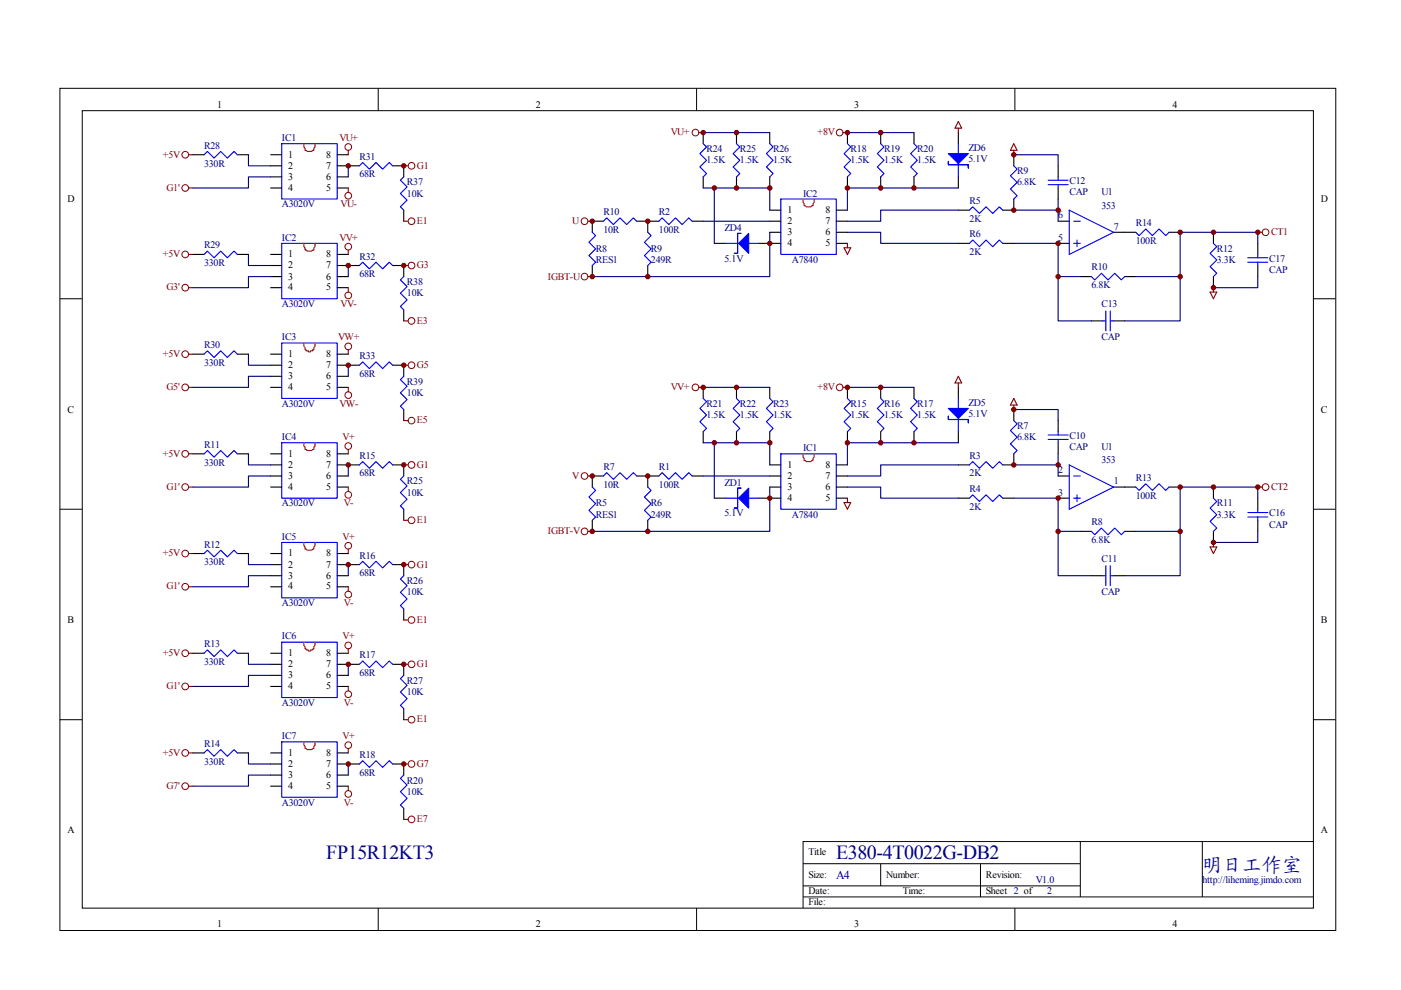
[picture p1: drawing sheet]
<svg xmlns="http://www.w3.org/2000/svg" width="297mm" height="210mm" viewBox="0 0 297 210" stroke-linecap="round" stroke-linejoin="round" font-family="sans-serif">
<g fill="none" stroke="#000" stroke-width=".21">
<path d="M12.7 18.7h270.5v178.6h-270.5zM80.2 18.7v4.7M147.7 18.7v4.7M215.2 18.7v4.7M17.4 23.5h261.1v169h-261.1zM12.7 63.3h4.7M278.4 63.3h4.7M12.7 108h4.7M278.4 108h4.7M12.7 152.6h4.7M278.4 152.6h4.7M229 178.4v11.8"/>
<path d="M254.9 178.4h-84.6v14.1M278.4 178.4h-23.5v11.8M80.2 192.5v4.7M147.7 192.5v4.7M170.3 183.1h58.7M170.3 190.2h108.1M170.3 187.8h58.7M186.7 183.1v4.7M207.9 183.1v7.1M215.2 192.5v4.7"/>
</g>
<g fill="none" stroke="#00f" stroke-width=".23">
<path d="M43.3 32.8l.7-.7 1.4 1.4 1.4-1.4 1.4 1.4 1.4-1.4 .7 .7M59.7 30.5h11.8v11.7h-11.8zM76.2 35.2l.7-.7 1.4 1.4 1.4-1.4 1.4 1.4 1.4-1.4 .7 .7M85.6 37.5l-.7 .7 1.4 1.4-1.4 1.4 1.4 1.4-1.4 1.5 .7 .7M149.1 30.5l.7 .7-1.4 1.4 1.4 1.4-1.4 1.4 1.4 1.4-.7 .7M156.2 30.5l.7 .7-1.5 1.4 1.5 1.4-1.5 1.4 1.5 1.4-.7 .7M163.2 30.5l.7 .7-1.4 1.4 1.4 1.4-1.4 1.4 1.4 1.4-.7 .7M179.7 30.5l.7 .7-1.4 1.4 1.4 1.4-1.4 1.4 1.4 1.4-.7 .7M186.7 30.5l.7 .7-1.4 1.4 1.4 1.4-1.4 1.4 1.4 1.4-.7 .7M193.8 30.5l.7 .7-1.4 1.4 1.4 1.4-1.4 1.4 1.4 1.4-.7 .7M203.2 30.5v7M214.9 35.2l.7 .7-1.4 1.4 1.4 1.4-1.4 1.4 1.4 1.4-.7 .7"/>
<path d="M222.2 38.2h4.3M222.2 39.2h4.3M224.3 37.5v.7M224.3 39.2v.7M43.3 53.9l.7-.7 1.4 1.5 1.4-1.5 1.4 1.5 1.4-1.5 .7 .7M59.7 51.6h11.8v11.7h-11.8zM76.2 56.3l.7-.7 1.4 1.4 1.4-1.4 1.4 1.4 1.4-1.4 .7 .7M85.6 58.6l-.7 .7 1.4 1.5-1.4 1.4 1.4 1.4-1.4 1.4 .7 .7M125.6 49.3l.7 .7-1.4 1.4 1.4 1.4-1.4 1.4 1.4 1.4-.7 .7M127.9 46.9l.7-.7 1.4 1.4 1.5-1.4 1.4 1.4 1.4-1.4 .7 .7M137.3 49.3l.7 .7-1.4 1.4 1.4 1.4-1.4 1.4 1.4 1.4-.7 .7M139.7 46.9l.7-.7 1.4 1.4 1.4-1.4 1.4 1.4 1.4-1.4 .7 .7"/>
<path d="M153.8 51.6h7.1M165.6 42.2h11.7v11.7h-11.7zM205.5 44.6l.7-.7 1.5 1.4 1.4-1.4 1.4 1.4 1.4-1.4 .7 .7M205.5 51.6l.7-.7 1.5 1.4 1.4-1.4 1.4 1.4 1.4-1.4 .7 .7M226.7 44.6l9.4 4.7-9.4 4.6zM227.6 51.6h1.4M227.6 46.9h1.4M228.3 50.9v1.4M231.4 58.6l.7 .7 1.4-1.4 1.4 1.4 1.4-1.4 1.4 1.4 .8-.7M240.8 49.3l.7 .7 1.4-1.5 1.4 1.5 1.4-1.5 1.5 1.5 .7-.7M257.3 51.6l.7 .7-1.4 1.4 1.4 1.4-1.4 1.4 1.4 1.4-.7 .7M264.6 54.7h4.2"/>
<path d="M264.6 55.6h4.2M266.7 53.9v.8M266.7 55.6v.7M43.3 75.1l.7-.7 1.4 1.4 1.4-1.4 1.4 1.4 1.4-1.4 .7 .7M59.7 72.7h11.8v11.8h-11.8zM76.2 77.4l.7-.7 1.4 1.4 1.4-1.4 1.4 1.4 1.4-1.4 .7 .7M85.6 79.8l-.7 .7 1.4 1.4-1.4 1.4 1.4 1.4-1.4 1.4 .7 .7M233.8 68h.7M234.5 65.9v4.3M235.4 68h.7M235.4 65.9v4.3M43.3 96.2l.7-.7 1.4 1.4 1.4-1.4 1.4 1.4 1.4-1.4 .7 .7"/>
<path d="M59.7 93.9h11.8v11.7h-11.8zM76.2 98.6l.7-.7 1.4 1.4 1.4-1.4 1.4 1.4 1.4-1.4 .7 .7M149.1 84.5l.7 .7-1.4 1.4 1.4 1.4-1.4 1.4 1.4 1.4-.7 .7M156.2 84.5l.7 .7-1.5 1.4 1.5 1.4-1.5 1.4 1.5 1.4-.7 .7M163.2 84.5l.7 .7-1.4 1.4 1.4 1.4-1.4 1.4 1.4 1.4-.7 .7M165.6 96.2h11.7v11.8h-11.7zM179.7 84.5l.7 .7-1.4 1.4 1.4 1.4-1.4 1.4 1.4 1.4-.7 .7M186.7 84.5l.7 .7-1.4 1.4 1.4 1.4-1.4 1.4 1.4 1.4-.7 .7M193.8 84.5l.7 .7-1.4 1.4 1.4 1.4-1.4 1.4 1.4 1.4-.7 .7M203.2 84.5v7M205.5 98.6l.7-.7 1.5 1.4 1.4-1.4 1.4 1.4 1.4-1.4 .7 .7M214.9 89.2l.7 .7-1.4 1.4 1.4 1.4-1.4 1.4 1.4 1.4-.7 .7"/>
<path d="M222.2 92.2h4.3M222.2 93.2h4.3M224.3 91.5v.7M224.3 93.2v.7M226.7 98.6l9.4 4.7-9.4 4.7zM43.3 117.4l.7-.7 1.4 1.4 1.4-1.4 1.4 1.4 1.4-1.4 .7 .7M59.7 115h11.8v11.8h-11.8zM76.2 119.7l.7-.7 1.4 1.4 1.4-1.4 1.4 1.4 1.4-1.4 .7 .7M85.6 100.9l-.7 .7 1.4 1.4-1.4 1.4 1.4 1.5-1.4 1.4 .7 .7M125.6 103.3l.7 .7-1.4 1.4 1.4 1.4-1.4 1.4 1.4 1.4-.7 .7M127.9 100.9l.7-.7 1.4 1.4 1.5-1.4 1.4 1.4 1.4-1.4 .7 .7M137.3 103.3l.7 .7-1.4 1.4 1.4 1.4-1.4 1.4 1.4 1.4-.7 .7"/>
<path d="M139.7 100.9l.7-.7 1.4 1.4 1.4-1.4 1.4 1.4 1.4-1.4 .7 .7M153.8 105.6h7.1M205.5 105.6l.7-.7 1.5 1.4 1.4-1.4 1.4 1.4 1.4-1.4 .7 .7M227.6 105.6h1.4M227.6 100.9h1.4M228.3 104.9v1.4M231.4 112.7l.7 .7 1.4-1.4 1.4 1.4 1.4-1.4 1.4 1.4 .8-.7M234.5 119.9v4.3M235.4 119.9v4.3M240.8 103.3l.7 .7 1.4-1.4 1.4 1.4 1.4-1.4 1.5 1.4 .7-.7M257.3 105.6l.7 .7-1.4 1.4 1.4 1.4-1.4 1.5 1.4 1.4-.7 .7M264.6 108.7h4.2"/>
<path d="M264.6 109.6h4.2M266.7 108v.7M266.7 109.6v.7M43.3 138.5l.7-.7 1.4 1.4 1.4-1.4 1.4 1.4 1.4-1.4 .7 .7M59.7 136.2h11.8v11.7h-11.8zM85.6 122.1l-.7 .7 1.4 1.4-1.4 1.4 1.4 1.4-1.4 1.4 .7 .7M233.8 122.1h.7M235.4 122.1h.7M43.3 159.6l.7-.7 1.4 1.4 1.4-1.4 1.4 1.4 1.4-1.4 .7 .7M59.7 157.3h11.8v11.7h-11.8zM76.2 140.9l.7-.8 1.4 1.5 1.4-1.5 1.4 1.5 1.4-1.5 .7 .8M85.6 143.2l-.7 .7 1.4 1.4-1.4 1.4 1.4 1.4-1.4 1.4 .7 .7"/>
<path d="M76.2 162l.7-.7 1.4 1.4 1.4-1.4 1.4 1.4 1.4-1.4 .7 .7M85.6 164.3l-.7 .7 1.4 1.5-1.4 1.4 1.4 1.4-1.4 1.4 .7 .7"/>
</g>
<g fill="none" stroke="#000" stroke-width=".23">
<path d="M40.9 32.8h2.4M50.3 32.8h2.4M57.4 32.8h2.3M57.4 35.2h2.3M57.4 37.5h2.3M57.4 39.9h2.3M71.5 32.8h2.3M71.5 35.2h4.7M71.5 37.5h2.3M71.5 39.9h2.3M83.2 35.2h2.4v2.3M149.1 28.1v2.4"/>
<path d="M149.1 37.5v2.4M156.2 28.1v2.4M156.2 37.5v2.4M163.2 28.1v2.4M163.2 37.5v2.4M179.7 28.1v2.4M179.7 37.5v2.4M186.7 28.1v2.4M186.7 37.5v2.4M193.8 28.1v2.4M193.8 37.5v2.4M203.2 28.1v2.4"/>
<path d="M203.2 37.5v2.4M214.9 32.8v2.4M224.3 35.2v2.3M224.3 39.9v2.3M40.9 53.9h2.4M50.3 53.9h2.4M57.4 53.9h2.3M57.4 56.3h2.3M57.4 58.6h2.3M71.5 53.9h2.3M71.5 56.3h4.7M71.5 58.6h2.3"/>
<path d="M83.2 56.3h2.4v2.3M85.6 44.6v2.3M125.6 56.3v2.3M127.9 46.9h-2.3v2.4M135 46.9h4.7M137.3 46.9v2.4M137.3 56.3v2.3M146.7 46.9h2.4M151.4 51.6h2.4M160.9 51.6h4.7M163.2 46.9h2.4M163.2 44.6h2.4"/>
<path d="M163.2 49.3h2.4M177.3 46.9h2.4M177.3 44.6h2.4M177.3 49.3h2.4M177.3 51.6h2.4M203.2 44.6h2.3M203.2 51.6h2.3M212.6 51.6h2.3M214.9 42.2v2.4h-2.3M224.3 46.9h2.4M224.3 51.6h2.4M229 58.6h2.4"/>
<path d="M236.1 49.3h4.7M238.5 58.6h2.3M247.9 49.3h2.3M257.3 49.3v2.3M257.3 58.6v2.4M266.7 51.6v2.3M266.7 56.3v2.3M40.9 75.1h2.4M50.3 75.1h2.4M57.4 61h2.3M57.4 75.1h2.3M57.4 77.4h2.3"/>
<path d="M57.4 79.8h2.3M71.5 61h2.3M71.5 75.1h2.3M71.5 77.4h4.7M71.5 79.8h2.3M83.2 77.4h2.4v2.4M85.6 65.7v2.3M231.4 68h2.4M236.1 68h2.4M40.9 96.2h2.4M50.3 96.2h2.4M57.4 82.1h2.3"/>
<path d="M57.4 96.2h2.3M57.4 98.6h2.3M71.5 82.1h2.3M71.5 96.2h2.3M71.5 98.6h4.7M83.2 98.6h2.4v2.3M85.6 86.8v2.4M149.1 82.1v2.4M149.1 91.5v2.4M156.2 82.1v2.4M156.2 91.5v2.4M163.2 98.6h2.4"/>
<path d="M163.2 82.1v2.4M163.2 91.5v2.4M177.3 98.6h2.4M179.7 82.1v2.4M179.7 91.5v2.4M186.7 82.1v2.4M186.7 91.5v2.4M193.8 82.1v2.4M193.8 91.5v2.4M203.2 98.6h2.3M203.2 82.1v2.4M203.2 91.5v2.4"/>
<path d="M214.9 96.2v2.4h-2.3M214.9 86.8v2.4M224.3 89.2v2.3M224.3 93.9v2.3M40.9 117.4h2.4M50.3 117.4h2.4M57.4 100.9h2.3M57.4 103.3h2.3M57.4 117.4h2.3M57.4 119.7h2.3M71.5 100.9h2.3M71.5 103.3h2.3"/>
<path d="M71.5 117.4h2.3M71.5 119.7h4.7M83.2 119.7h2.4v2.4M85.6 108v2.3M125.6 110.3v2.4M127.9 100.9h-2.3v2.4M135 100.9h4.7M137.3 100.9v2.4M137.3 110.3v2.4M146.7 100.9h2.4M151.4 105.6h2.4M160.9 105.6h4.7"/>
<path d="M163.2 100.9h2.4M163.2 103.3h2.4M177.3 100.9h2.4M177.3 103.3h2.4M177.3 105.6h2.4M203.2 105.6h2.3M212.6 105.6h2.3M224.3 100.9h2.4M224.3 105.6h2.4M229 112.7h2.4M236.1 103.3h4.7M238.5 112.7h2.3"/>
<path d="M247.9 103.3h2.3M257.3 103.3v2.3M257.3 112.7v2.3M266.7 105.6v2.4M266.7 110.3v2.4M40.9 138.5h2.4M50.3 138.5h2.4M57.4 122.1h2.3M57.4 124.4h2.3M57.4 138.5h2.3M71.5 122.1h2.3M71.5 124.4h2.3"/>
<path d="M71.5 138.5h2.3M85.6 129.1v2.4M231.4 122.1h2.4M236.1 122.1h2.4M40.9 159.6h2.4M50.3 159.6h2.4M57.4 140.9h2.3M57.4 143.2h2.3M57.4 145.5h2.3M57.4 159.6h2.3M71.5 140.9h4.7M71.5 143.2h2.3"/>
<path d="M71.5 145.5h2.3M71.5 159.6h2.3M83.2 140.9h2.4v2.3M85.6 150.2v2.4M57.4 162h2.3M57.4 164.3h2.3M57.4 166.7h2.3M71.5 162h4.7M71.5 164.3h2.3M71.5 166.7h2.3M83.2 162h2.4v2.3M85.6 171.4v2.3"/>
</g>
<path d="M64.4 30.5v.7l.3 .2v.5a2.02 2.02 0 0 0 1.9 0v-.5l.2-.2v-.7M64.4 51.6v.7l.3 .2v.5a2.02 2.02 0 0 0 1.9 0v-.5l.2-.2v-.7M170.3 42.2v.7l.2 .2v.5a1.98 1.98 0 0 0 1.9 0v-.5l.2-.2v-.7M64.4 72.7v.7l.3 .3v.4h.2v.3h.5v.2h.4v-.2h.5v-.3h.3v-.4l.2-.3v-.7M64.4 93.9v.7l.3 .2v.5a2.02 2.02 0 0 0 1.9 0v-.5l.2-.2v-.7M170.3 96.2v.7l.2 .3v.4a2.02 2.02 0 0 0 1.9 0v-.4l.2-.3v-.7M64.4 115v.7l.3 .3v.4a2.02 2.02 0 0 0 1.9 0v-.4l.2-.3v-.7M64.4 136.2v.7l.3 .2v.5h.2v.2h.5v.2h.4v-.2h.5v-.2h.3v-.5l.2-.2v-.7M64.4 157.3v.7l.3 .2v.5a2.02 2.02 0 0 0 1.9 0v-.5l.2-.2v-.7" fill="none" stroke="#f00" stroke-width=".23"/>
<g fill="none" stroke="#800000" stroke-width=".21">
<circle cx="39.3" cy="32.8" r=".71"/>
<circle cx="39.3" cy="39.9" r=".71"/>
<circle cx="73.8" cy="31.2" r=".71"/>
<circle cx="87.2" cy="35.2" r=".71"/>
<circle cx="147.5" cy="28.1" r=".71"/>
<circle cx="178" cy="28.1" r=".71"/>
<circle cx="39.3" cy="53.9" r=".71"/>
<circle cx="73.8" cy="52.3" r=".71"/>
<circle cx="73.8" cy="41.5" r=".71"/>
<circle cx="87.2" cy="56.3" r=".71"/>
<circle cx="87.2" cy="46.9" r=".71"/>
<circle cx="123.9" cy="46.9" r=".71"/>
<circle cx="123.9" cy="58.6" r=".71"/>
<circle cx="268.3" cy="49.2" r=".71"/>
<circle cx="39.3" cy="61" r=".71"/>
<circle cx="39.3" cy="75.1" r=".71"/>
<circle cx="73.8" cy="62.6" r=".71"/>
<circle cx="73.8" cy="73.4" r=".71"/>
<circle cx="87.2" cy="68" r=".71"/>
<circle cx="87.2" cy="77.4" r=".71"/>
<circle cx="39.3" cy="82.1" r=".71"/>
<circle cx="39.3" cy="96.2" r=".71"/>
<circle cx="73.8" cy="94.6" r=".71"/>
<circle cx="73.8" cy="83.8" r=".71"/>
<circle cx="87.2" cy="98.6" r=".71"/>
<circle cx="87.2" cy="89.2" r=".71"/>
<circle cx="147.4" cy="82.1" r=".71"/>
<circle cx="178" cy="82.1" r=".71"/>
<circle cx="39.3" cy="103.3" r=".71"/>
<circle cx="39.3" cy="117.4" r=".71"/>
<circle cx="73.8" cy="115.7" r=".71"/>
<circle cx="73.8" cy="104.9" r=".71"/>
<circle cx="87.2" cy="110.3" r=".71"/>
<circle cx="87.2" cy="119.7" r=".71"/>
<circle cx="123.9" cy="112.7" r=".71"/>
<circle cx="123.9" cy="100.9" r=".71"/>
<circle cx="268.3" cy="103.3" r=".71"/>
<circle cx="39.3" cy="124.4" r=".71"/>
<circle cx="39.3" cy="138.5" r=".71"/>
<circle cx="73.8" cy="126.1" r=".71"/>
<circle cx="73.8" cy="136.9" r=".71"/>
<circle cx="87.2" cy="131.5" r=".71"/>
<circle cx="39.3" cy="145.5" r=".71"/>
<circle cx="39.3" cy="159.6" r=".71"/>
<circle cx="73.8" cy="158" r=".71"/>
<circle cx="73.8" cy="147.2" r=".71"/>
<circle cx="87.2" cy="140.8" r=".71"/>
<circle cx="87.2" cy="152.6" r=".71"/>
<circle cx="39.3" cy="166.7" r=".71"/>
<circle cx="73.8" cy="168.3" r=".71"/>
<circle cx="87.2" cy="173.7" r=".71"/>
<circle cx="87.2" cy="162" r=".71"/>
</g>
<g fill="none" stroke="#800000" stroke-width=".23">
<path d="M40 32.8h.9M40 39.9h.9M73.8 31.9v.9M73.8 39.9v.9M85.6 35.2h.9M148.2 28.1h.9M178.7 28.1h1M203.2 25.8l.7 1.4h-1.4zM203.2 27.2v.9M214.9 30.5l.7 1.4h-1.4zM214.9 31.9v.9M40 53.9h.9"/>
<path d="M73.8 53v.9M85.6 46.9h.9M85.6 56.3h.9M124.6 46.9h1M124.6 58.6h1M179 52.5h1.4l-.7 1.4zM179.7 51.6v.9M266.7 49.3h.9M40 61h.9M40 75.1h.9M73.8 61v.9M73.8 74.1v1"/>
<path d="M85.6 68h.9M85.6 77.4h.9M203.2 79.8l.7 1.4h-1.4zM256.6 61.9h1.4l-.7 1.4zM257.3 61v.9M40 82.1h.9M40 96.2h.9M73.8 82.1v1M73.8 95.3v.9M85.6 89.2h.9M85.6 98.6h.9M148.2 82.1h.9"/>
<path d="M178.7 82.1h1M203.2 81.2v.9M214.9 85.9v.9M214.9 84.5l.7 1.4h-1.4zM40 103.3h.9M40 117.4h.9M73.8 103.3v.9M73.8 116.4v1M85.6 110.3h.9M85.6 119.7h.9M124.6 100.9h1M124.6 112.7h1"/>
<path d="M179 106.6h1.4l-.7 1.4zM179.7 105.6v1M256.6 116h1.4l-.7 1.4zM257.3 115v1M266.7 103.3h.9M40 124.4h.9M40 138.5h.9M73.8 124.4v.9M73.8 137.6v.9M85.6 131.5h.9M40 145.5h.9M40 159.6h.9"/>
<path d="M73.8 145.5v1M73.8 158.7v.9M85.6 140.9h.9M85.6 152.6h.9M40 166.7h.9M73.8 166.7v.9M85.6 162h.9M85.6 173.7h.9"/>
</g>
<g fill="none" stroke="#000080" stroke-width=".23">
<path d="M52.7 32.8v2.4h4.7M57.4 37.5h-4.7v2.4h-11.8M73.8 35.2v2.3M149.1 39.9h14.1v4.7M149.1 28.1h14.1M151.4 39.9v11.7M179.7 28.1h14.1M203.2 39.9h-23.5v4.7M214.9 32.8h9.4v2.4M52.7 53.9v2.4h4.7M57.4 58.6h-4.7v2.4h-11.8M73.8 56.3v2.3"/>
<path d="M149.1 46.9h14.1M163.2 49.3v9.3h-37.6M179.7 49.3h7v2.3h16.5M203.2 44.6h-16.5v2.3h-7M214.9 51.6h9.4v16.4h7.1M224.3 42.2v2.4h-9.4M224.3 44.6v2.3M224.3 58.6h4.7M240.8 58.6h9.4M266.7 51.6v-2.3h-16.5v18.7h-11.7M266.7 58.6v2.4h-9.4M52.7 75.1v2.3h4.7"/>
<path d="M57.4 79.8h-4.7v2.3h-11.8M73.8 77.4v2.4M52.7 96.2v2.4h4.7M73.8 98.6v2.3M149.1 93.9h14.1v4.7M149.1 82.1h14.1M151.4 93.9v11.7M179.7 82.1h14.1M203.2 93.9h-23.5v4.7M203.2 98.6h-16.5v2.3h-7M214.9 86.8h9.4v2.4M224.3 96.2v2.4h-9.4"/>
<path d="M224.3 98.6v2.3M52.7 117.4v2.3h4.7M57.4 100.9h-4.7v2.4h-11.8M73.8 119.7v2.4M149.1 100.9h14.1M163.2 103.3v9.4h-37.6M179.7 103.3h7v2.3h16.5M214.9 105.6h9.4v16.5h7.1M224.3 112.7h4.7M240.8 112.7h9.4M266.7 105.6v-2.3h-16.5v18.8h-11.7M266.7 112.7v2.3h-9.4"/>
<path d="M52.7 138.5v2.4h4.7M57.4 122.1h-4.7v2.3h-11.8M52.7 159.6v2.4h4.7M57.4 143.2h-4.7v2.3h-11.8M73.8 140.9v2.3M57.4 164.3h-4.7v2.4h-11.8M73.8 162v2.3"/>
</g>
<g fill="#800000" stroke="#800000" stroke-width=".21">
<circle cx="85.6" cy="35.2" r=".47"/>
<circle cx="85.6" cy="98.6" r=".47"/>
<circle cx="85.6" cy="119.7" r=".47"/>
<circle cx="85.6" cy="140.8" r=".47"/>
<circle cx="85.6" cy="162" r=".47"/>
<circle cx="137.3" cy="46.9" r=".47"/>
<circle cx="125.6" cy="46.9" r=".47"/>
<circle cx="163.2" cy="39.9" r=".47"/>
<circle cx="156.1" cy="39.9" r=".47"/>
<circle cx="149.1" cy="28.1" r=".47"/>
<circle cx="156.1" cy="28.1" r=".47"/>
<circle cx="151.4" cy="39.9" r=".47"/>
<circle cx="163.2" cy="51.6" r=".47"/>
<circle cx="125.6" cy="58.6" r=".47"/>
<circle cx="137.3" cy="58.6" r=".47"/>
<circle cx="179.7" cy="39.9" r=".47"/>
<circle cx="186.7" cy="39.9" r=".47"/>
<circle cx="193.8" cy="39.9" r=".47"/>
<circle cx="179.7" cy="28.1" r=".47"/>
<circle cx="186.7" cy="28.1" r=".47"/>
<circle cx="214.9" cy="44.6" r=".47"/>
<circle cx="214.9" cy="32.8" r=".47"/>
<circle cx="224.3" cy="44.6" r=".47"/>
<circle cx="224.3" cy="51.6" r=".47"/>
<circle cx="250.2" cy="58.6" r=".47"/>
<circle cx="224.3" cy="58.6" r=".47"/>
<circle cx="250.2" cy="49.3" r=".47"/>
<circle cx="257.3" cy="49.3" r=".47"/>
<circle cx="266.7" cy="49.2" r=".47"/>
<circle cx="257.3" cy="61" r=".47"/>
<circle cx="163.2" cy="93.9" r=".47"/>
<circle cx="151.4" cy="93.9" r=".47"/>
<circle cx="137.3" cy="100.9" r=".47"/>
<circle cx="137.3" cy="112.7" r=".47"/>
<circle cx="257.3" cy="103.3" r=".47"/>
<circle cx="257.3" cy="115" r=".47"/>
<circle cx="156.1" cy="82.1" r=".47"/>
<circle cx="156.1" cy="93.9" r=".47"/>
<circle cx="163.2" cy="105.6" r=".47"/>
<circle cx="179.7" cy="82.1" r=".47"/>
<circle cx="179.7" cy="93.9" r=".47"/>
<circle cx="186.7" cy="82.1" r=".47"/>
<circle cx="186.7" cy="93.9" r=".47"/>
<circle cx="193.8" cy="93.9" r=".47"/>
<circle cx="214.9" cy="98.6" r=".47"/>
<circle cx="224.3" cy="105.6" r=".47"/>
<circle cx="250.2" cy="103.3" r=".47"/>
<circle cx="214.9" cy="86.8" r=".47"/>
<circle cx="224.3" cy="98.6" r=".47"/>
<circle cx="250.2" cy="112.7" r=".47"/>
<circle cx="224.3" cy="112.7" r=".47"/>
<circle cx="125.6" cy="100.9" r=".47"/>
<circle cx="125.6" cy="112.7" r=".47"/>
<circle cx="149.1" cy="82.1" r=".47"/>
<circle cx="266.7" cy="103.3" r=".47"/>
<circle cx="85.6" cy="56.3" r=".47"/>
<circle cx="85.6" cy="77.4" r=".47"/>
<circle cx="73.8" cy="35.2" r=".47"/>
<circle cx="73.8" cy="56.3" r=".47"/>
<circle cx="73.8" cy="77.4" r=".47"/>
<circle cx="73.8" cy="98.6" r=".47"/>
<circle cx="73.8" cy="119.7" r=".47"/>
<circle cx="73.8" cy="140.8" r=".47"/>
<circle cx="73.8" cy="162" r=".47"/>
</g>
<g fill="#00f" stroke="#00f" stroke-width=".23">
<path d="M156.6 51.6l2.1-2.1v4.2z"/>
<path d="M201.1 32.6h4.2l-2.1 2.1z"/>
<path d="M156.6 105.6l2.1-2.1v4.2z"/>
<path d="M201.1 86.6h4.2l-2.1 2.1z"/>
<path d="M156.4 49.5h.7h-.7v4.2h-.7h.7z" fill-rule="evenodd"/>
<path d="M201.1 34.2v.7h4.2v.7v-.7h-4.2z" fill-rule="evenodd"/>
<path d="M156.4 103.5h.7h-.7v4.2h-.7h.7z" fill-rule="evenodd"/>
<path d="M201.1 88.2v.7h4.2v.7v-.7h-4.2z" fill-rule="evenodd"/>
</g>
<g font-size="4.2" fill="#000080">
<text x="69.2" y="182">FP15R12KT3</text>
<text x="177.3" y="182">E380-4T0022G-DB2</text>
<text x="254.9" y="184.9">明日工作室</text>
</g>
<text font-size="2.5" fill="#000080" x="177.3" y="186.3">A4</text>
<g font-size="2.1">
<text x="46.1" y="22.9">1</text>
<text x="113.6" y="22.9">2</text>
<text x="181.1" y="22.9">3</text>
<text x="248.6" y="22.9">4</text>
<text x="61.1" y="33.5">1</text>
<text x="61.1" y="35.7">2</text>
<text x="69.2" y="35.7">7</text>
<text x="69.2" y="33.5">8</text>
<text x="61.1" y="38.1">3</text>
<text x="61.1" y="40.5">4</text>
<text x="69.2" y="40.5">5</text>
<text x="69.2" y="38.1">6</text>
<text x="14.3" y="42.8">D</text>
<text x="167" y="45.1">1</text>
<text x="167" y="47.5">2</text>
<text x="175" y="47.5">7</text>
<text x="175" y="45.1">8</text>
<text x="280.1" y="42.8">D</text>
<text x="167" y="49.9">3</text>
<text x="167" y="52.2">4</text>
<text x="175" y="52.2">5</text>
<text x="175" y="49.9">6</text>
<text x="61.1" y="54.5">1</text>
<text x="61.1" y="56.9">2</text>
<text x="61.1" y="59.3">3</text>
<text x="69.2" y="59.3">6</text>
<text x="69.2" y="56.9">7</text>
<text x="69.2" y="54.5">8</text>
<text x="61.1" y="61.6">4</text>
<text x="69.2" y="61.6">5</text>
<text x="61.1" y="75.7">1</text>
<text x="69.2" y="75.7">8</text>
<text x="61.1" y="78.1">2</text>
<text x="61.1" y="80.4">3</text>
<text x="61.1" y="82.7">4</text>
<text x="69.2" y="82.7">5</text>
<text x="69.2" y="80.4">6</text>
<text x="69.2" y="78.1">7</text>
<text x="14.3" y="87.5">C</text>
<text x="280.1" y="87.5">C</text>
<text x="61.1" y="96.9">1</text>
<text x="61.1" y="99.2">2</text>
<text x="61.1" y="101.5">3</text>
<text x="69.2" y="101.5">6</text>
<text x="69.2" y="99.2">7</text>
<text x="69.2" y="96.9">8</text>
<text x="167" y="99.2">1</text>
<text x="167" y="101.5">2</text>
<text x="175" y="101.5">7</text>
<text x="175" y="99.2">8</text>
<text x="61.1" y="103.9">4</text>
<text x="69.2" y="103.9">5</text>
<text x="167" y="103.9">3</text>
<text x="167" y="106.2">4</text>
<text x="175" y="106.2">5</text>
<text x="175" y="103.9">6</text>
<text x="61.1" y="118">1</text>
<text x="69.2" y="118">8</text>
<text x="61.1" y="120.3">2</text>
<text x="61.1" y="122.7">3</text>
<text x="61.1" y="125">4</text>
<text x="69.2" y="125">5</text>
<text x="69.2" y="122.7">6</text>
<text x="69.2" y="120.3">7</text>
<text x="14.3" y="132.1">B</text>
<text x="280.1" y="132.1">B</text>
<text x="61.1" y="139.1">1</text>
<text x="61.1" y="141.5">2</text>
<text x="61.1" y="143.8">3</text>
<text x="69.2" y="143.8">6</text>
<text x="69.2" y="141.5">7</text>
<text x="69.2" y="139.1">8</text>
<text x="61.1" y="146.1">4</text>
<text x="69.2" y="146.1">5</text>
<text x="61.1" y="160.3">1</text>
<text x="69.2" y="160.3">8</text>
<text x="61.1" y="162.6">2</text>
<text x="61.1" y="164.9">3</text>
<text x="61.1" y="167.3">4</text>
<text x="69.2" y="167.3">5</text>
<text x="69.2" y="164.9">6</text>
<text x="69.2" y="162.6">7</text>
<text x="14.3" y="176.7">A</text>
<text x="280.1" y="176.7">A</text>
<text x="171.4" y="181.4">Title</text>
<text x="171.4" y="186.1">Size:</text>
<text x="171.4" y="189.6">Date:</text>
<text x="171.4" y="192">File:</text>
<text x="187.9" y="186.1">Number:</text>
<text x="191.4" y="189.6">Time:</text>
<text x="209" y="186.1">Revision:</text>
<text x="209" y="189.6">Sheet 2 of</text>
<text x="46.1" y="196.6">1</text>
<text x="113.6" y="196.6">2</text>
<text x="181.1" y="196.6">3</text>
<text x="248.6" y="196.6">4</text>
</g>
<g font-size="2.1" fill="#000080">
<text x="59.8" y="29.9">IC1</text>
<text x="43.3" y="31.5">R28</text>
<text x="43.3" y="35.3">330R</text>
<text x="76.2" y="33.9">R31</text>
<text x="149.8" y="32.3">R24</text>
<text x="149.8" y="34.6">1.5K</text>
<text x="156.9" y="32.3">R25</text>
<text x="156.9" y="34.6">1.5K</text>
<text x="163.9" y="32.3">R26</text>
<text x="163.9" y="34.6">1.5K</text>
<text x="180.3" y="32.3">R18</text>
<text x="180.3" y="34.6">1.5K</text>
<text x="187.5" y="32.3">R19</text>
<text x="187.5" y="34.6">1.5K</text>
<text x="194.5" y="32.3">R20</text>
<text x="194.5" y="34.6">1.5K</text>
<text x="205.3" y="32">ZD6</text>
<text x="205.3" y="34.4">5.1V</text>
<text x="76.2" y="37.6">68R</text>
<text x="86.3" y="39.3">R37</text>
<text x="86.3" y="41.7">10K</text>
<text x="170.3" y="41.7">IC2</text>
<text x="215.6" y="36.9">R9</text>
<text x="215.6" y="39.3">6.8K</text>
<text x="226.7" y="39">C12</text>
<text x="226.7" y="41.4">CAP</text>
<text x="233.5" y="41.4">U1</text>
<text x="59.8" y="44">A3020V</text>
<text x="127.9" y="45.6">R10</text>
<text x="139.7" y="45.6">R2</text>
<text x="205.6" y="43.3">R5</text>
<text x="205.6" y="47">2K</text>
<text x="224.4" y="46.3">6</text>
<text x="233.5" y="44.2">353</text>
<text x="43.3" y="52.7">R29</text>
<text x="59.8" y="51.1">IC2</text>
<text x="126.3" y="53.4">R8</text>
<text x="127.9" y="49.4">10R</text>
<text x="138" y="53.4">R9</text>
<text x="139.7" y="49.4">100R</text>
<text x="153.6" y="49">ZD4</text>
<text x="205.6" y="50.3">R6</text>
<text x="224.4" y="51.1">5</text>
<text x="236.1" y="48.7">7</text>
<text x="240.8" y="48">R14</text>
<text x="240.8" y="51.7">100R</text>
<text x="258" y="53.4">R12</text>
<text x="43.3" y="56.4">330R</text>
<text x="76.2" y="55">R32</text>
<text x="76.2" y="58.8">68R</text>
<text x="126.3" y="55.7">RES1</text>
<text x="138" y="55.7">249R</text>
<text x="153.6" y="55.5">5.1V</text>
<text x="167.9" y="55.7">A7840</text>
<text x="205.6" y="54.1">2K</text>
<text x="231.4" y="57.3">R10</text>
<text x="258" y="55.7">3.3K</text>
<text x="269.1" y="55.5">C17</text>
<text x="269.1" y="57.8">CAP</text>
<text x="59.8" y="65.1">A3020V</text>
<text x="86.3" y="60.5">R38</text>
<text x="86.3" y="62.8">10K</text>
<text x="231.4" y="61.1">6.8K</text>
<text x="233.5" y="65.1">C13</text>
<text x="43.3" y="73.8">R30</text>
<text x="43.3" y="77.6">330R</text>
<text x="59.8" y="72.2">IC3</text>
<text x="76.2" y="76.1">R33</text>
<text x="233.5" y="72.2">CAP</text>
<text x="76.2" y="79.9">68R</text>
<text x="86.3" y="81.5">R39</text>
<text x="86.3" y="83.9">10K</text>
<text x="59.8" y="86.3">A3020V</text>
<text x="149.8" y="86.3">R21</text>
<text x="149.8" y="88.6">1.5K</text>
<text x="156.9" y="86.3">R22</text>
<text x="156.9" y="88.6">1.5K</text>
<text x="163.9" y="86.3">R23</text>
<text x="163.9" y="88.6">1.5K</text>
<text x="180.3" y="86.3">R15</text>
<text x="180.3" y="88.6">1.5K</text>
<text x="187.5" y="86.3">R16</text>
<text x="187.5" y="88.6">1.5K</text>
<text x="194.5" y="86.3">R17</text>
<text x="194.5" y="88.6">1.5K</text>
<text x="205.3" y="86">ZD5</text>
<text x="205.3" y="88.4">5.1V</text>
<text x="43.3" y="94.9">R11</text>
<text x="59.8" y="93.3">IC4</text>
<text x="170.3" y="95.7">IC1</text>
<text x="215.6" y="90.9">R7</text>
<text x="215.6" y="93.3">6.8K</text>
<text x="226.7" y="93.1">C10</text>
<text x="226.7" y="95.4">CAP</text>
<text x="233.5" y="95.4">U1</text>
<text x="43.3" y="98.7">330R</text>
<text x="76.2" y="97.3">R15</text>
<text x="76.2" y="101">68R</text>
<text x="127.9" y="99.7">R7</text>
<text x="139.7" y="99.7">R1</text>
<text x="205.6" y="97.3">R3</text>
<text x="205.6" y="101">2K</text>
<text x="224.4" y="100.3">2</text>
<text x="233.5" y="98.2">353</text>
<text x="59.8" y="107.4">A3020V</text>
<text x="86.3" y="102.7">R25</text>
<text x="86.3" y="105.1">10K</text>
<text x="126.3" y="107.4">R5</text>
<text x="127.9" y="103.4">10R</text>
<text x="138" y="107.4">R6</text>
<text x="139.7" y="103.4">100R</text>
<text x="153.6" y="103">ZD1</text>
<text x="205.6" y="104.3">R4</text>
<text x="224.4" y="105.1">3</text>
<text x="236.1" y="102.7">1</text>
<text x="240.8" y="102">R13</text>
<text x="240.8" y="105.8">100R</text>
<text x="258" y="107.4">R11</text>
<text x="126.3" y="109.7">RES1</text>
<text x="138" y="109.7">249R</text>
<text x="153.6" y="109.5">5.1V</text>
<text x="167.9" y="109.7">A7840</text>
<text x="205.6" y="108.1">2K</text>
<text x="231.4" y="111.4">R8</text>
<text x="258" y="109.7">3.3K</text>
<text x="269.1" y="109.5">C16</text>
<text x="269.1" y="111.9">CAP</text>
<text x="43.3" y="116.1">R12</text>
<text x="43.3" y="119.8">330R</text>
<text x="59.8" y="114.5">IC5</text>
<text x="76.2" y="118.5">R16</text>
<text x="231.4" y="115.2">6.8K</text>
<text x="233.5" y="119.1">C11</text>
<text x="76.2" y="122.2">68R</text>
<text x="86.3" y="123.9">R26</text>
<text x="59.8" y="128.5">A3020V</text>
<text x="86.3" y="126.2">10K</text>
<text x="233.5" y="126.2">CAP</text>
<text x="43.3" y="137.3">R13</text>
<text x="59.8" y="135.6">IC6</text>
<text x="43.3" y="141">330R</text>
<text x="76.2" y="139.5">R17</text>
<text x="76.2" y="143.4">68R</text>
<text x="59.8" y="149.7">A3020V</text>
<text x="86.3" y="145">R27</text>
<text x="86.3" y="147.3">10K</text>
<text x="43.3" y="158.3">R14</text>
<text x="59.8" y="156.7">IC7</text>
<text x="76.2" y="160.7">R18</text>
<text x="43.3" y="162.2">330R</text>
<text x="76.2" y="164.4">68R</text>
<text x="86.3" y="166.1">R20</text>
<text x="59.8" y="170.8">A3020V</text>
<text x="86.3" y="168.5">10K</text>
<text x="219.6" y="187.3">V1.0</text>
<text x="222" y="189.6">2</text>
<text x="254.9" y="187.3">http://liheming.jimdo.com</text>
</g>
<g font-size="2.1" fill="#800000">
<text x="72" y="29.9">VU+</text>
<text x="142.2" y="28.7">VU+</text>
<text x="173.3" y="28.7">+8V</text>
<text x="34.5" y="33.5">+5V</text>
<text x="88.4" y="35.7">G1</text>
<text x="35.3" y="40.5">G1'</text>
<text x="72.2" y="44">VU-</text>
<text x="88.4" y="47.5">E1</text>
<text x="121.3" y="47.5">U</text>
<text x="72" y="51.1">VV+</text>
<text x="269.5" y="49.9">CT1</text>
<text x="34.5" y="54.5">+5V</text>
<text x="88.4" y="56.9">G3</text>
<text x="116.2" y="59.3">IGBT-U</text>
<text x="35.3" y="61.6">G3'</text>
<text x="72.2" y="65.1">VV-</text>
<text x="88.4" y="68.7">E3</text>
<text x="34.5" y="75.7">+5V</text>
<text x="71.7" y="72.2">VW+</text>
<text x="35.3" y="82.7">G5'</text>
<text x="88.4" y="78.1">G5</text>
<text x="142.2" y="82.7">VV+</text>
<text x="173.3" y="82.7">+8V</text>
<text x="72" y="86.3">VW-</text>
<text x="88.4" y="89.8">E5</text>
<text x="72.6" y="93.3">V+</text>
<text x="34.5" y="96.9">+5V</text>
<text x="88.4" y="99.2">G1</text>
<text x="121.3" y="101.5">V</text>
<text x="35.3" y="103.9">G1'</text>
<text x="72.9" y="107.4">V-</text>
<text x="269.5" y="103.9">CT2</text>
<text x="88.4" y="110.9">E1</text>
<text x="116.2" y="113.3">IGBT-V</text>
<text x="34.5" y="118">+5V</text>
<text x="72.6" y="114.5">V+</text>
<text x="35.3" y="125">G1'</text>
<text x="88.4" y="120.3">G1</text>
<text x="72.9" y="128.5">V-</text>
<text x="72.6" y="135.6">V+</text>
<text x="88.4" y="132.1">E1</text>
<text x="34.5" y="139.1">+5V</text>
<text x="88.4" y="141.5">G1</text>
<text x="35.3" y="146.1">G1'</text>
<text x="72.9" y="149.7">V-</text>
<text x="88.4" y="153.2">E1</text>
<text x="34.5" y="160.3">+5V</text>
<text x="72.6" y="156.7">V+</text>
<text x="35.3" y="167.3">G7'</text>
<text x="88.4" y="162.6">G7</text>
<text x="72.9" y="170.8">V-</text>
<text x="88.4" y="174.3">E7</text>
</g>
</svg>
